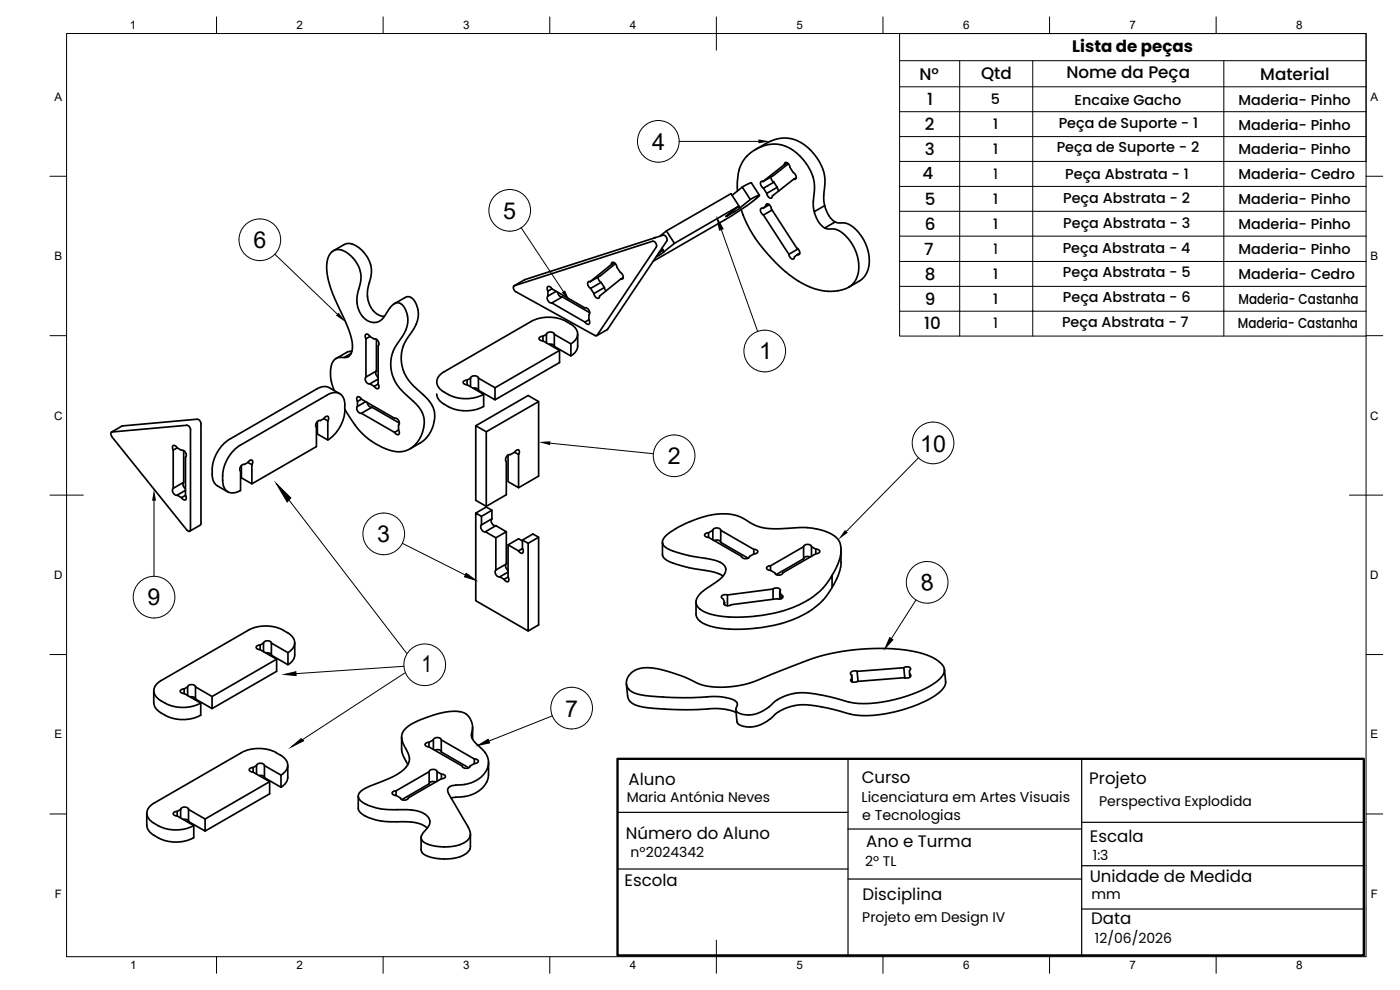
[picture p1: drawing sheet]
<svg xmlns="http://www.w3.org/2000/svg" width="420mm" height="297mm" viewBox="0 0 420 297" stroke-linecap="round" stroke-linejoin="round" font-family="sans-serif">
<!-- layer: Layer 1 -->
<g fill="none" stroke="#000" stroke-width=".51">
<path d="M219.7 58.6l3.1-2.5 2.4 3.8-3.2 2.5M221.3 56.2v1.1M221.3 56.2a12.7 12.7 0 0 1 1.6-7.7l1.2-1.6 1.5-1.3 1.9-1.2 2.2-.8 2.2-.4 1.5 .1 1.5 .3 2.2 .9 2.2 1.6 1.8 1.8 1.5 2.1 1.3 2.7 .5 3.3-.3 4.6 .3 2.9 3.1-1.8M222.8 56.1l2.7-1.2 2.4 3.7M225.2 59.8l2.7-1.2-3.1 2.7-5.5 3.6-23.3 13.5M226.7 44.9l4.6-2.6 1.9-.6 1.6-.3 2.1 .1 1.9 .5 1.8 .9 1.5 1 1.4 1.3 1.6 2 1 1.6 1.1 2.6 .4 2.4-.4 5.3 .3 2.6M229 54.5l-.3-.1a1.23 1.23 0 0 0 .4 2.1M231.4 53.1l.2 .9 .7 .7M233.2 56.2l-3.1 1.8M233.2 56.2l-.9-1.5-3.2 1.8 1 1.5M233.3 56.2l.4 1.1M235.4 49.4l.2-.6 .8 .2 1.7 2.7a1.23 1.23 0 0 1 .4 2.1l-.3-.1"/>
<path d="M236.3 48.9l-7.3 5.6M236.6 49.1l-4.5 3.5-3.1 1.9M238.2 53.7l-6.4 5.1-.2 .6-.9-.2-.6-1.2M239 53.3l-.8 .4M100.1 75.2l3.5-2 1.2-.1a5.8 5.8 0 0 1 4.2 2.4M109 75.5l1.7 2.5 .7 2.5-.1 2.3-1 4.7v1.6l.4 1.9 .8 1.6 1 1.1 1.3 .9 1.5 .3M183.5 79.4l.2-.6 .8 .1 1.6 2.8a1.24 1.24 0 0 1 .5 2.1l-.3-.1M184.4 78.9l-.9 .5M184.7 79.1l-4.5 3.6-3.1 1.8 6.4-5.1M196.6 71.3l-.3 .1M197.2 76.7l.1 .2M197.3 76.9l-.4 .2"/>
<path d="M198 70.9l2-1.6 2.4 3.7-3.2 2.6M198.7 74.5l.3 .5M198.9 75l-1 .6M198.9 75.1l.3 .5M199 75h-.1M199 75l-1.5 1.1M199.2 75.5l-1.9 1.4M218.9 64.1l.1 .2M219 64.3l-1.2 .7 4-3.2-19.4 11.2M219.8 63.4l.3 .3M220.1 63.7l-1.1 .6M221.7 61.9l.3 .5"/>
<path d="M221.8 61.8l-2.4-3.7-19.4 11.2M222 62.4l-1.9 1.3M222.4 62.9a44.2 44.2 0 0 0 12.4 17.9 30.9 30.9 0 0 0 8.2 5.3M229 62.5l-.3-.1a1.24 1.24 0 0 0 .4 2.1M229.1 64.5l7.6 11.8M229.8 61.8l-.8 .7M229.8 61.8l.1-.3 .4-.3 .8 .4 .4 1 7.6 11.8a1.24 1.24 0 0 1 .5 2.1l-.3-.1M230.7 61.3l-.9 .5M230.9 61.4l-1.9 1.1M231.7 63l-2.6 1.5M239.5 74.7l-2.8 1.6M240 76l-1.6 1.1v.3l-.4 .4-.9-.5-.4-1"/>
<path d="M244.4 63.5l1.2 2.9M245.6 66.4l.9 1.2 1 .8M247.5 61.7l.1 .5a7.6 7.6 0 0 0 3 4.4M118.4 91.1l3.2-1.9 1-.2 .7 .2 .8 .7 .9 1.7 .6 2.3-.3 2.1-.9 2.3-2.4 3.6-.9 1.8-.6 2.3 .1 3.3 .6 2.3 1.1 2 1.4 1.8 3.9 3.6 1.5 1.7 .8 1.3 .5 1.9-.2 3-.5 1.8-1 1.7-2 2.2-3.7 2.1M154.3 85.8l3.2-1.9 41.5-13.3h.5l.6 .9v.8l-17.8 26.5-3.2 1.9M164.4 87.3l1.2-.6 9.9 5.7M164.4 87.3v1.5M164.5 88.8a1.35 1.35 0 0 0 1.1 2.1M165.6 86.6a.85 .85 0 0 0-1.3-.4l.1 1.1M166.9 87.4l-2.5 1.4M167.3 87.6a1.37 1.37 0 0 0 1.5 1.4M168.8 89.1l-3.2 1.8 9.9 5.7"/>
<path d="M168.8 89.1l8.2 4.7M169.9 96.4l1.3 .8M169.9 96.4a11.5 11.5 0 0 0-10.5 0l-26.2 15.2a3.2 3.2 0 0 0-2.1 3 3.2 3.2 0 0 0 2.1 3 11.6 11.6 0 0 0 12 .7M171.2 97.2a3.2 3.2 0 0 1 2.2 2.9 3.2 3.2 0 0 1-2.1 3.1M175.6 92.4a1.35 1.35 0 0 1 1.1 2M176.7 94.5v1.4l-1.2 .7M176.7 95.9a.85 .85 0 0 1-.2 1.4l-.9-.7M177.1 84.5h-.3a1.24 1.24 0 0 0 .5 2M179.5 83.1l.2 1 .7 .6M180.4 84.7l-3.2 1.8 1 1.6M180.4 84.7l1 1.6M181.4 86.3l-3.2 1.8"/>
<path d="M181.4 86.3l.4 1M186.3 83.7l-6.4 5.1-.2 .6-.8-.1-.6-1.2M187 83.3l-.7 .4M239.6 84.4h.1M243 86.1a14.9 14.9 0 0 0 8.5 1.1M254.7 86.2l3.7-2.2 1.4-1.6 1-2.7 .1-1.7-.3-2.3-1.4-3.8-1.3-1.9-1.2-1.3-1.3-1-1.2-.6-2.7-.2-.9-.3-3.1 1.8 3.8 .6 1.2 .6 1.4 1.2 1.4 1.8 1.3 2.3 .8 2.4 .3 2.3-.2 2.5-1.1 2.5-1.9 1.7-3 .9M101.9 107.2a2.99 2.99 0 0 0-2.4 2.2l-.3 3.2a12.3 12.3 0 0 0 1.1 4.6M102 118.1l-3.6-2-1.6-.1-1.1 .4-26.8 15.4a11.5 11.5 0 0 0-5.2 9M104 105.8l-3.1 1.8M105.4 106.1l-2.1 1.2h-1.4M105.4 105.9l.4-2.2-.6-3.1-1.6-4.2-3.9-8.6-1-3.1-.6-2.8v-2.7l.6-2.4 1-1.3 1.6-.6a5.1 5.1 0 0 1 4.1 1.9l2 2.7 .9 2.5-.1 2.5-1.1 5 .2 2.3 .8 2.1 1.6 1.9 2.1 .9h1.1l1-.3 .9-.7 .8-1.1a7.4 7.4 0 0 1 3.3-3.7l.7-.1 .6 .3 1.3 1.3 .7 2.1 .2 2-.8 2.9-3 4.7-.9 2-.4 2.6 .3 3.1 .8 2.4 1.4 2.1 5.2 5.1 1.2 1.4 .8 1.6 .3 2.5-.3 2-.6 1.9-.9 1.6-1.3 1.4-1.3 .9-1.5 .6-1.5 .3-1.5-.2a20.3 20.3 0 0 1-10.9-6.6l-4-5.9M105.5 105.9a1.93 1.93 0 0 1-2.2 1.4"/>
<path d="M105.6 105.4l-1.6 .3M108.5 119.8l-1.2 .6M108.5 119.8l9.9 5.7M108.5 119.8a.85 .85 0 0 0-1.4-.5l.2 1.1M109.8 101.6v11.5M109.8 113.1a1.35 1.35 0 0 0 1.2 2.1M111 101l1.3 .7a1.35 1.35 0 0 1 1.2 2.1v11.4M111 101l-1.2 .6M111 115.2l1.3 .7M111 101a.85 .85 0 0 0-1.3-.5l.1 1.1M113 101.8v9.5l-3.2 1.8M113 111.3a1.37 1.37 0 0 0 .5 1.9"/>
<path d="M113.5 113.7l-2.5 1.5M113.5 115.2l-1.2 .7M113.5 115.2a.85 .85 0 0 1-.3 1.4l-.9-.7M140.2 114.1v1.3M140.2 115.4l5 2.9v3.6a11.3 11.3 0 0 1-13.7-2.3l-.4-1.4M140.2 114.1a.86 .86 0 0 0-1.1 .9l1.1 .4M141.2 113.5l-1 .6M141.2 113.4a1.38 1.38 0 0 1 2.4 0M141.2 113.5v2.5M142 116.5h1.1l.5 .6M143.6 113.5l5 2.8v3.7l-5-2.9M143.6 113.5v3.6"/>
<path d="M163 100.9v1.4M163 102.3l4.9 2.8v3.7l-19.3 11.2M163 100.9a.86 .86 0 0 0-1.1 .9l1.1 .5M164 100.3l-1 .6M164 100.3a1.38 1.38 0 0 1 2.4 0M164 100.3v2.6M164.7 103.3l1.2 .1 .5 .5M166.4 100.3l4.9 2.9v3.6l-4.9-2.9zM167.9 105.1l-19.3 11.2M173.4 100.2l-.1 4.2-.9 1.5-1.1 .9M179.2 100.6l-.6 .1-23.8-13.2a1.17 1.17 0 0 1-.5-1.8l41.6-13.3h.4l.7 .8v.9l-17.8 26.5M33.5 129.7l3.3-1.9 22.4-2 .7 .4 .4 1v29.9"/>
<path d="M33.7 131.1l-.4-1 .3-.5 22.5-2 .7 .4 .4 .8v30.1l-.2 .4-.4 .1-.6-.4-22.4-27.9M52 135.1v11.4M53.2 134.4l1.3 .7a1.35 1.35 0 0 1 1.2 2.1v11.4M53.2 134.4l-1.2 .7M53.2 134.4a.85 .85 0 0 0-1.4-.5l.2 1.1M55.1 135.2v9.5M72.1 133.6a11.2 11.2 0 0 0-4.7 13 3.1 3.1 0 0 0 4.7 .6M74.4 138.8l-1 .6a1.35 1.35 0 0 0-1.2 2l-.1 5.8M74.4 138.8l1.2 .6M74.4 138.7a.85 .85 0 0 1 1.4-.4l-.2 1.1M75.6 139.4v5.8l-3.2-1.8v-3.7M97.2 125.6l1.2 .7"/>
<path d="M97.2 125.6l-1 .6a1.35 1.35 0 0 0-1.2 2v5.8l-19.4 11.2M97.2 125.6a.85 .85 0 0 1 1.4-.5l-.2 1.2M98.4 126.3v5.7l-3.2-1.8v-3.7M98.4 132a11.3 11.3 0 0 0 4.5-12.9 3.1 3.1 0 0 0-4.7-.6l-26.1 15.1M107.3 120.4v1.5M107.3 121.9a1.35 1.35 0 0 0 1.2 2.1M109.8 120.5l-2.5 1.4M110.2 120.7a1.37 1.37 0 0 0 1.4 1.5M111.6 122.2l-3.1 1.8 9.9 5.7M111.6 122.2l8.2 4.7M118.4 125.5a1.35 1.35 0 0 1 1.2 2v1.5M119.6 129l-1.2 .7"/>
<path d="M119.6 129a.85 .85 0 0 1-.3 1.4l-.9-.7M142.8 127.7l3.1 1.8M154.5 135.7a.85 .85 0 0 1 1.3-.5l-.2 1.2M155.6 136.4v9.9l-3.1-1.8v-8M161.6 120.5l-3.1-1.8-15.7 9v22.4l3.1 1.8 6-3.5 .1-9.9a1.35 1.35 0 0 1 1.1-2.1l1.3-.7 1.2 .7M52 146.5a1.35 1.35 0 0 0 1.2 2.1M53.2 148.6l1.3 .7M55.1 144.7l-3.1 1.8M55.1 144.7a1.37 1.37 0 0 0 .6 1.9M55.7 148.6l-1.2 .7M55.7 147.1l-2.5 1.5M55.7 148.6a.85 .85 0 0 1-.3 1.4l-.9-.7"/>
<path d="M60.3 157.1l-.2 .5-3.1 1.8M63.7 142.4l.1 1.2 .7 1.5 3.9 2.5M63.7 140.9v1.5M142.8 154l3.1-1.9 1.7 1v2.6M144.5 157.5v-2.6l-1.7-.9v26.2l15.7 9.1v-26.3l-1.7-1M144.5 157.5a1.35 1.35 0 0 0 1.2 2M145.7 159.5l3.1-1.8 3.1 1.8-3.1 1.9zM147.6 155.7l-3.1 1.8M147.6 153.1l-3.1 1.8M147.6 155.7a1.35 1.35 0 0 0 1.2 2M151.9 159.5v9.7M155.6 146.3l6-3.4v-22.4l-15.7 9v22.4"/>
<path d="M148.8 161.4v9.6l3.1-1.8M148.8 171a1.35 1.35 0 0 0 1.2 2.1M150 173.1l1.3 .7 1.2-.7M152 169.2a1.37 1.37 0 0 0 .5 1.9M152.5 163.5l3.1 1.8M152.5 171.6l-2.5 1.5M152.5 173.1a.85 .85 0 0 1-.3 1.4l-.9-.7M156.8 162.3l-1.2-.6-3.1 1.8v9.6M156.8 164.6l-1.2 .7M156.8 164.6v-2.6l3.1-1.8 1.7 1v26.3l-3.1 1.8M156.8 164.6a.85 .85 0 0 1-.3 1.4l-.9-.7M161.6 161.2l-3.1 1.8"/>
<path d="M78.1 193.5a.86 .86 0 0 0-1.1 1l1.1 .4M79.1 193l-1 .6v1.3l4.9 2.9v3.6l-19.4 11.2M79.1 192.9a1.38 1.38 0 0 1 2.4 0M79.1 193v2.5M79.8 195.9l1.1 .1 .6 .6M81.4 193l5 2.8v3.7l-5-2.9M81.4 193v3.6M83 197.8l-19.4 11.2M86.4 195.8a3.2 3.2 0 0 0 2.1-3 3.2 3.2 0 0 0-2.2-3 11.5 11.5 0 0 0-11.8-.7l-26.2 15.1a3.2 3.2 0 0 0-2.1 3 3.2 3.2 0 0 0 2.1 3.1 11.7 11.7 0 0 0 11.9 .7M88.5 192.9l-.1 4.2-.9 1.5-1.1 .9M46.1 207.2v3.7M55.3 206.7v1.4"/>
<path d="M55.3 208.1l4.9 2.9v3.6a11.3 11.3 0 0 1-13.6-2.3l-.4-1.4M55.3 206.7a.86 .86 0 0 0-1.1 1l1.1 .4M56.3 206.1l-1 .6M56.3 206.1a1.38 1.38 0 0 1 2.4 0M56.3 206.1v2.6M57.1 209.1l1.1 .1 .5 .5M58.7 206.1l4.9 2.9v3.6l-4.9-2.9zM139.8 214.2l1.2 1.2 .7 1.7 .1 1.6-.3 2 .2 .9 .8 1.1 3.3 3.4 .6 1.3 .2 1.3-.3 1.7-.4 1-.9 1.2-1.4 1.2-1.5 .8-1.9 .6-4.7 .6-.8 .4-.3 .7 .3 1.3 6 10.4 .5 1.3-.1 1.1-.8 1.2-1.2 .8-2 .7-2 .3-2.5 .1-2.7-.4-1.8-.5-1.4-1.1M139.8 214.2l-1.3-.6-1.4-.2-4 .4-3.3 .8-3.8 1.4-2.4 1.2-1.4 1-1.4 1.7-.3 1.5 .5 1.6 1.5 3.1 .4 1.4M141.8 218.3v3.5M188 205.2l.4 3.7 .4 1.2 1.3 1.1 2 .8 3.7 .5 7.1 .4 13-.3 3.2 .5 1.8 .7M189.4 202l1.3-1 1.2-.4 2.2-.3 1.8 .1 3.1 .7 4.2 1.2 3.5 1.4 3.1 1.5 1.7 .5 4 .5 4.5-.2 3.6-.7 2.6-.8 12.9-5.1 7-2.5 8.2-1.7 8.2-.6 7.9 .3 3.7 .5 3 .8 2.5 .9 1.9 1.2 1.5 1.4 .5 1.3-.5 1.5-.9 1.1-3.1 2.3-5.3 2.4-5.4 1.6-5.8 1.1-5 .1-2.6-.4-5.1-1.5-5.1-1-3.2-.3h-2.3l-2.1 .4-2.3 .8-1.8 1-2 1.8-2.1 1.5-2.4 .9-1.8 .2-2.2-.2-1.1-.5-.6-.7 .5-1.7-.3-.8-1.1-.7-2.1-.6-3.8-.3-6.8 .3-7.3-.1-6-.5-3.3-.7-1.7-1-.6-.8-.3-.9 .3-1.8z"/>
<path d="M255.6 202.5l.1 2.1M255.6 202.5l.2 2.1M257.2 201.4h-1.3a.64 .64 0 0 0-.6 .9l.3 .2M271.2 200.3l1.1-.3 .9 .4v.5l-.2 .3 .1 2M271.2 200.4l-14 1 .3 3M271.2 200.4l.3 3M273 202.2l.3 .2a1.06 1.06 0 0 1-.5 1 1.06 1.06 0 0 1-1.1 0l-14.4 1-1 .3-.9-.3v-.6l.2-.2M283.4 200.9l.3 4.3-.7 1.4-1.6 1.6-2.7 1.7-3.9 1.7-4.1 1.4-4.4 1.1-4.3 .5h-4.6l-2.1-.3-9-2.3-3.1-.4-2.9-.1-2.7 .4-2.3 .8-2 1.1-1.9 1.8-2.4 1.5-1.8 .7-2.3 .3-2.2-.3-1.4-.8-.5-4M72.4 225.9l-26.2 15.1a3.2 3.2 0 0 0-2.1 3 3.2 3.2 0 0 0 2.1 3 11.7 11.7 0 0 0 11.9 .7M72.4 225.8a11.2 11.2 0 0 1 13.6 2.5 3.1 3.1 0 0 1-1.7 4.3M76 231.7l4.9 2.8v3.7l-19.3 11.2M76 230.3a.86 .86 0 0 0-1.1 .9l1.1 .5"/>
<path d="M77 229.7a1.38 1.38 0 0 1 2.4 0M77 229.7v2.6M77 229.7l-1 .6v1.4M77.7 232.7l1.2 .1 .5 .5M79.4 229.7l4.9 2.9v3.6l-4.9-2.9M79.4 229.7v3.6M80.9 234.5l-19.3 11.2M86.4 229.6l-.1 4.2-.9 1.5-1.1 .9M107.5 238.9v3.8l.3 .6 .7 .8a12.8 12.8 0 0 0 6.6 2.3l8.8 .3 2.6 .7 1.7 1.1M118.9 237.3v1.4M118.9 237.3a.86 .86 0 0 0-1.1 .9l1.1 .5M120.5 221.2l.1 4.4 1.8 3.8"/>
<path d="M121.8 230.3l-1.6 1.4-2 1.2-7.6 3.2-2.2 1.2-.7 .9-.2 .8 .4 .8 .5 .7a13.2 13.2 0 0 0 6.7 2.3l8.3 .2 2.8 .6a4.5 4.5 0 0 1 2.8 2.7M122.9 227.5l-.3 1.4-.8 1.3M128.8 222.7a.86 .86 0 0 0-1.1 1l1.1 .4M128.8 231.5l-9.9 5.8M128.8 231.5a1.38 1.38 0 0 1 2.4 0M128.8 231.5v3.7l-8.2 4.7M130.1 222a1.38 1.38 0 0 1 2.4 0M130.1 222l-1.4 .7v1.4M130.1 222v2.9M130.5 225.1a1.41 1.41 0 0 1 2 .5M130.8 234.6a1.41 1.41 0 0 0-2 .6M131.2 231.5v2.9"/>
<path d="M131.2 231.5l1.3 .8M132.4 225.6l8.2 4.8M132.4 222l10 5.7v1.4l-1.3 .7a1.38 1.38 0 0 1-2.4 0l-10-5.7M132.4 222v3.6M132.5 233.7l-10 5.7a1.38 1.38 0 0 1-2.3 0l-1.3-.7M132.5 232.3v1.4M132.5 232.3a.86 .86 0 0 1 1.1 .9l-1.1 .5M142.4 227.7a.86 .86 0 0 1 1.1 1l-1.1 .4M146.6 228.8l-.1 4.6-.7 1.8-1.2 1.4-1.7 1.2-1.8 .8-5.7 .9M44 244l.1 4.1a6.1 6.1 0 0 0 4.3 3.7 11.6 11.6 0 0 0 9.7-.5v-3.6l-4.9-2.9M53.2 243.5v1.3M53.2 243.4a.86 .86 0 0 0-1.1 1l1.1 .4"/>
<path d="M54.2 242.9l-1 .6M54.2 242.8a1.38 1.38 0 0 1 2.4 0M54.2 242.9v2.5M55 245.8l1.1 .1 .5 .6M56.6 242.9l5 2.8v3.7l-5-2.9M56.6 242.9v3.6M129 246.4l-.3 1.4-1.7 2.1a1.99 1.99 0 0 0-.3 2.2M141.2 250.3l-.1 4.4-.9 1.2-1.2 .8-2.8 .8-3.3 .2-3.3-.4-2-.8a1.93 1.93 0 0 1-1.2-1.6v-3.6"/>
</g>
<g fill="none" stroke="#000" stroke-width=".3">
<path d="M20 10.1h390v276.9h-390zM65 5.1v5M115 5.1v5M165 5.1v5M215 5.1v10M265 5.1v5M270 10.1h140v38.3h-140zM270 18.2h140M288 18.2v52.7M309.9 18.2v52.7M315 5.1v5M365 5.1v5"/>
<path d="M367.3 18.2v52.7M270 26h140M270 33.5h140M15 52.9h5M203.8 42.4h23.8M270 48.5v22.4h140M270 41h140M270 55.9h140M410 52.9h5M82.5 76.3l18.7 17.9M156.4 68.3l12.7 19.1M215.3 65.6l1.7 3.1-1.1 .4z"/>
<path d="M216.5 68.9l10.9 30.5M270 71v22.4h140M270 63.4h140M270 78.5h140M288 71v29.8M309.9 71v29.8M367.3 71v29.8M270 93.2v7.6h140M270 85.9h140M15 100.7h5M410 100.7h5M165.1 133l31 3.1"/>
<path d="M15 148.6h10M46.2 150.2v22.7M82.9 145.1l4.4 4.3-1.1 1.2zM86.7 150l35.4 46M405 148.6h10M120.7 163l19 9.5M139.9 172l2.9 2.1-3.4-1zM15 196.4h5M121.2 199.9l-32.4 2.2M267 191.3l1 .6-2.4 2.7zM274.9 180l-7.4 11.6M410 196.4h5"/>
<path d="M85.3 202.4l3.5-.9 .1 1.2zM121.4 201.9l-30.7 20M165.7 214.8l-19 7.6M87.4 224.1l3-2.5 .7 .7zM143.5 223.6l3-1.8 .4 1.1zM15 244.2h5M410 244.2h5M65 287v5M115 287v5M165 287v5M215 282.1v9.9M265 287v5"/>
<path d="M315 287v5M365 287v5"/>
<circle cx="197.6" cy="42.4" r="6.3"/>
<circle cx="78" cy="71.9" r="6.3"/>
<circle cx="153" cy="63.1" r="6.3"/>
<circle cx="229.5" cy="105.3" r="6.3"/>
<circle cx="202.3" cy="136.8" r="6.3"/>
<circle cx="46.2" cy="179.2" r="6.3"/>
<circle cx="115.2" cy="160.2" r="6.3"/>
<circle cx="278.3" cy="174.7" r="6.3"/>
<circle cx="127.5" cy="199.5" r="6.3"/>
<circle cx="171.6" cy="212.5" r="6.3"/>
</g>
<path d="M227.6 41.8l3.5 .6-3.5 .6zM215.3 65.6l1.7 3.1-1.1 .4zM101.6 93.8l2.2 2.9-3-2zM168.6 87.8l1-.7 1.4 3.3zM161.6 132.6l3.6-.2-.1 1.2zM46.2 146.8l.6 3.4h-1.2zM82.9 145.1l4.4 4.3-1.1 1.2zM139.9 172l2.9 2.1-3.4-1zM267 191.3l1 .6-2.4 2.7zM85.3 202.4l3.5-.9 .1 1.2zM87.4 224.1l3-2.5 .7 .7zM143.5 223.6l3-1.8 .4 1.1z" fill="#000"/>
<!-- layer: Layer 2 -->
<path d="M254.5 227.7v59M324.6 227.7v59M185.3 243.7h69.2M254.5 248.7h70.1M324.6 259.7h85M324.6 246.7h85M185.3 260.7h69.2M254.5 263.7h70.1M324.6 272.7h85" fill="none" stroke="#000" stroke-width=".36"/>
<path d="M185.3 227.7h224v59h-224z" fill="none" stroke="#000" stroke-width=".71"/>
<g fill="none" stroke="#000" stroke-width=".51">
<path d="M202.7 158.7l-2.6 1.8-.9 1-.4 1 .1 .6 .6 .9 2.4 1.3M202.8 158.6l4.3-2.1 4.8-1.6 3.5-.7h3.1l3.5 .8 4.6 2.6 2.8 .8 4.3 .3 8.2-.4 4.6 .7 3.6 1.6 1.3 1.1 .6 1a7.6 7.6 0 0 1 .3 3.8M212.6 159.8v1.4M212.6 159.8l1.3-.7v2.9M212.6 159.8a.86 .86 0 0 0-1.1 1l1.1 .4M213.9 159.1a1.38 1.38 0 0 1 2.4 0M198.8 162.7v3.8l.5 1 2.2 1.3 5.3 1.5M202 165.3l4.8 1.4M206.7 170.3l6.5 1.1 2.9 .9M206.7 166.7l8 1.4a4.9 4.9 0 0 1 3.1 2.3l-.1 1.4-1.1 1.5-6 4.3-1.4 1.8a2.6 2.6 0 0 0 .9 3.4l1.9 1.1 2.5 .7 4.6 .5 3.4 .1a42.7 42.7 0 0 0 20.1-5.2M212.6 161.2l10 5.7a1.38 1.38 0 0 0 2.4 0l1.2-.7M214.3 162.2a1.41 1.41 0 0 1 2 .5"/>
<path d="M216.1 172.3l.9 .6M216.3 162.7l8.2 4.8M216.3 162.7v-3.6l9.9 5.7M218.3 178.5l13.7-1.8v3.1M218.3 178.5v3.3M218.3 178.5h-1.1a.63 .63 0 0 0-.6 .3 .63 .63 0 0 0 .1 .7l.3 .2 .4 1v.7M226.2 164.8v1.4M226.2 164.8a.86 .86 0 0 1 1.1 1l-1.1 .4M231.2 169.8v1.3M231.3 169.8a.86 .86 0 0 0-1.2 .9l1.2 .4M232 176.7a1.38 1.38 0 0 1 2.2 .5l-.2 .3M233.1 179.7l-13.6 1.7a1.38 1.38 0 0 1-2.2-.4l.1-.3"/>
<path d="M234 177.5v2.2M234 177.5l.4 1v1.2M234.4 178.5l.6 .4a1.16 1.16 0 0 1-1.8 .7M241.2 164a1.38 1.38 0 0 1 2.4 0M241.2 164l-10 5.8M241.2 164v3.7l-8.2 4.7M243.1 167.1a1.41 1.41 0 0 0-1.9 .5M243.5 164v2.9M243.5 164l1.3 .8M244.8 164.8v1.4l-9.9 5.7a1.38 1.38 0 0 1-2.4 0l-1.3-.8M244.8 164.8a.86 .86 0 0 1 1.1 .9l-1.1 .4M247 176.4l2.7-3.8v3.7l-2.7 3.7"/>
<path d="M247 176.4l-2 1.9-2.4 1.7M249.7 176.2v.1M252.3 170.2l-.9 2.8-1.7 3.2M252.3 166.5l-.9 2.8-1.7 3.3M252.4 165.1v3.7M252.4 168.8l-.1 1.4M208.9 180.7v4l.4 .8 .7 .8M247 180a31.7 31.7 0 0 1-20.3 8.5l-4.4 .3-5.6-.2-3.9-.8-2.8-1.5"/>
</g>
<g fill="none" stroke="#000" stroke-width=".3">
<path d="M275.6 137.4l-21.6 22"/>
<circle cx="280" cy="132.9" r="6.3"/>
</g>
<path d="M253.6 159l.8 .8-2.8 2.1z" fill="#000"/>
<g font-size="7">
<text x="195.7" y="44.9">4</text>
<text x="151" y="65.6">5</text>
<text x="76.1" y="74.4">6</text>
<text x="227.8" y="107.9">1</text>
<text x="276.2" y="135.5">10</text>
<text x="200.4" y="139.3">2</text>
<text x="113.2" y="162.7">3</text>
<text x="276.6" y="177.4" transform="rotate(-6 276.6 177.4)">8</text>
<text x="44.3" y="181.7">9</text>
<text x="126.5" y="201.6">1</text>
<text x="169.6" y="215">7</text>
</g>
<g font-size="5">
<text x="321.8" y="15.5">Lista de peças</text>
<text x="276" y="23.9">Nº</text>
<text x="294.5" y="23.7">Qtd</text>
<text x="320" y="23.3">Nome da Peça</text>
<text x="378.2" y="24">Material</text>
<text x="278.3" y="31.6">1</text>
<text x="277.5" y="39.1">2</text>
<text x="277.5" y="46.6">3</text>
<text x="276.8" y="53.8">4</text>
<text x="277.5" y="61.5">5</text>
<text x="277.5" y="69">6</text>
<text x="277.4" y="76.5">7</text>
<text x="277.5" y="84">8</text>
<text x="277.5" y="91.5">9</text>
<text x="277.4" y="98.7">10</text>
<text x="188.7" y="235.4">Aluno</text>
<text x="258.6" y="234.8">Curso</text>
<text x="326.9" y="235.1">Projeto</text>
<text x="187.8" y="251.7">Número do Aluno</text>
<text x="260" y="254.2">Ano e Turma</text>
<text x="327.1" y="252.5">Escala</text>
<text x="187.5" y="265.8">Escola</text>
<text x="327" y="264.7">Unidade de Medida</text>
<text x="258.8" y="270.2">Disciplina</text>
<text x="327.4" y="277.2">Data</text>
</g>
<g font-size="4.3">
<text x="297.3" y="31.3">5</text>
<text x="322.5" y="31.4">Encaixe Gacho</text>
<text x="371.7" y="31.4">Maderia- Pinho</text>
<text x="298.1" y="38.8">1</text>
<text x="317.8" y="38.3">Peça de Suporte - 1</text>
<text x="371.7" y="38.9">Maderia- Pinho</text>
<text x="298.1" y="46.3">1</text>
<text x="317.1" y="45.7">Peça de Suporte - 2</text>
<text x="371.7" y="46.3">Maderia- Pinho</text>
<text x="298.2" y="53.7">1</text>
<text x="319.7" y="53.8">Peça Abstrata - 1</text>
<text x="371.7" y="53.8">Maderia- Cedro</text>
<text x="298.1" y="61.2">1</text>
<text x="319.1" y="61">Peça Abstrata - 2</text>
<text x="371.7" y="61.3">Maderia- Pinho</text>
<text x="298.1" y="68.7">1</text>
<text x="319.1" y="68.5">Peça Abstrata - 3</text>
<text x="371.7" y="68.8">Maderia- Pinho</text>
<text x="298.2" y="76.3">1</text>
<text x="318.9" y="76">Peça Abstrata - 4</text>
<text x="371.7" y="76.4">Maderia- Pinho</text>
<text x="298.1" y="83.7">1</text>
<text x="319" y="83.2">Peça Abstrata - 5</text>
<text x="371.7" y="83.8">Maderia- Cedro</text>
<text x="298.1" y="91.2">1</text>
<text x="319" y="90.7">Peça Abstrata - 6</text>
<text x="371.7" y="91.3">Maderia- Castanha</text>
<text x="298.2" y="98.5">1</text>
<text x="318.7" y="98.2">Peça Abstrata - 7</text>
<text x="371.5" y="98.5">Maderia- Castanha</text>
<text x="258.6" y="240.8">Licenciatura em Artes Visuais</text>
<text x="258.7" y="246">e Tecnologias</text>
<text x="327.5" y="269.6">mm</text>
</g>
<g font-size="4.2">
<text x="188.1" y="240.7">Maria Antónia Neves</text>
<text x="329.9" y="241.9">Perspectiva Explodida</text>
<text x="189.3" y="257.2">nº2024342</text>
<text x="328" y="258">1:3</text>
<text x="259.6" y="259.7">2º TL</text>
<text x="258.8" y="276.8">Projeto em Design IV</text>
<text x="328.6" y="282.9">12/06/2026</text>
</g>
<g font-size="3.5">
<text x="39" y="8.8">1</text>
<text x="89" y="8.8">2</text>
<text x="139" y="8.8">3</text>
<text x="189" y="8.8">4</text>
<text x="239" y="8.8">5</text>
<text x="289" y="8.8">6</text>
<text x="339" y="8.8">7</text>
<text x="389" y="8.8">8</text>
<text x="16.3" y="30.2">A</text>
<text x="411.3" y="30.2">A</text>
<text x="16.3" y="78">B</text>
<text x="411.3" y="78">B</text>
<text x="16.3" y="125.9">C</text>
<text x="411.2" y="125.9">C</text>
<text x="16.3" y="173.7">D</text>
<text x="411.2" y="173.7">D</text>
<text x="16.3" y="221.6">E</text>
<text x="411.3" y="221.6">E</text>
<text x="16.4" y="269.4">F</text>
<text x="411.4" y="269.4">F</text>
<text x="39" y="290.8">1</text>
<text x="89" y="290.8">2</text>
<text x="139" y="290.8">3</text>
<text x="189" y="290.8">4</text>
<text x="239" y="290.8">5</text>
<text x="289" y="290.8">6</text>
<text x="339" y="290.8">7</text>
<text x="389" y="290.8">8</text>
</g>
</svg>
